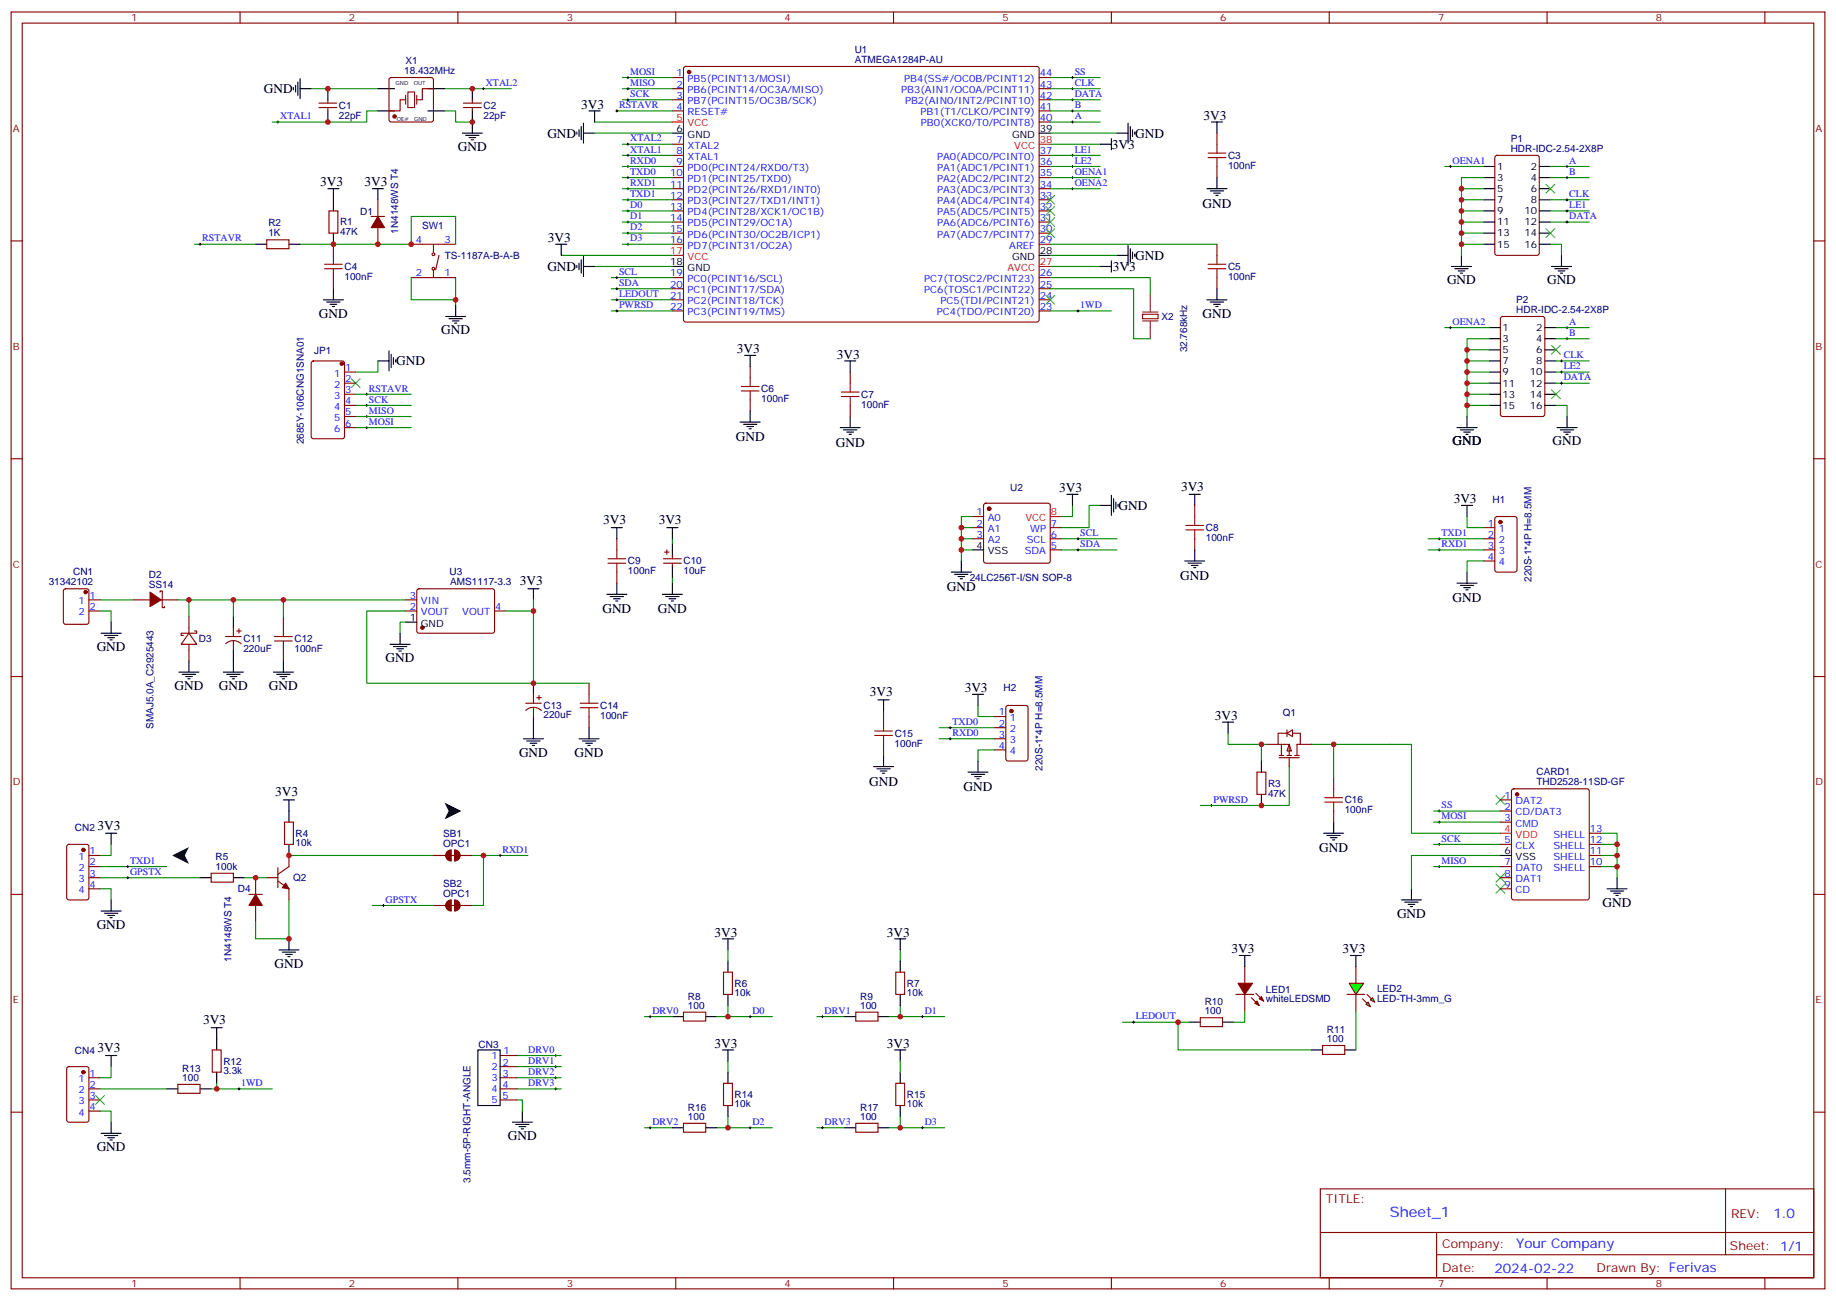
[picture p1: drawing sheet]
<svg xmlns="http://www.w3.org/2000/svg" width="583mm" height="413mm" viewBox="0 0 583 413" stroke-linecap="round" stroke-linejoin="round" font-family="sans-serif">
<g fill="none" stroke="#870000" stroke-width=".35">
<path d="M3.5 3.8h575.8v405.4h-575.8zM7.1 7.3h568.6v398.3h-568.6zM76.2 3.8v3.5M145.3 3.8v3.5M214.5 3.8v3.5M283.6 3.8v3.5M352.8 3.8v3.5M421.9 3.8v3.5M491.1 3.8v3.5M560.2 3.8v3.5M101.2 34.1h5.7M101.2 32.7h5.7"/>
<path d="M104.1 31.7v1M104.1 34.1v1.1M147.1 34.1h5.7M147.1 32.7h5.7M149.9 31.7v1M149.9 34.1v1.1M213.4 24.6h3.6M213.4 28.2h3.6M213.4 31.7h3.6M213.4 35.2h3.6M217.2 21.3l.5-.2h111.4l.5 .2 .2 .5v80l-.7 .4h-111.7l-.4-.7v-79.7zM329.8 24.6h3.6"/>
<path d="M329.8 28.2h3.6M329.8 31.7h3.6M329.8 35.2h3.6M329.8 38.7h3.6M213.4 45.8h3.6M213.4 49.3h3.6M213.4 52.8h3.6M213.4 56.4h3.6M213.4 59.9h3.6M329.8 49.3h3.6M329.8 52.8h3.6M329.8 56.4h3.6"/>
<path d="M329.8 59.9h3.6M386.3 42.3v3.5M386.3 52.8v3.6M474.7 49.5l.5-.2h12.7l.6 .4 .1 30.7-.5 .6-12.9 .1-.7-.5v-30.6zM3.5 76.5h3.6M84.7 76.1h7v2.9h-7zM104.4 67h2.8v7h-2.8zM105.8 77.5v3.6M117.8 68.7h4.3M119.9 63.4v5.3M119.9 72.2v5.3M130.5 77.5h14.1"/>
<path d="M137.6 77.5v2.5M213.4 63.4h3.6M213.4 67h3.6M213.4 70.5h3.6M213.4 74h3.6M213.4 77.5h3.6M329.8 63.4h3.6M329.8 67h3.6M329.8 70.5h3.6M329.8 74h3.6M329.8 77.5h3.6M386.3 77.5v3.6"/>
<path d="M575.7 76.5h3.6M105.8 88.1v3.6M130.5 88.1h14.1M137.6 85.7v2.4M139.3 81.1l-1 4.6M213.4 88.1h3.6M213.4 91.7h3.6M213.4 95.2h3.6M213.4 98.7h3.6M329.8 88.1h3.6M329.8 91.7h3.6M329.8 95.2h3.6"/>
<path d="M329.8 98.7h3.6M362.7 99.8h4.9v1.4h-4.9zM386.3 88.1v3.6M99 114.8l.5-.2h9.2l.6 .4 .1 23.6-.5 .6-9.4 .1-.7-.5v-23.5zM109.4 118.1h3.5M238.1 116.3v3.6M269.9 118.1v3.5M476.5 100.7l.5-.2h12.7l.6 .4 .1 30.6-.5 .7h-12.9l-.7-.4-.1-30.6zM109.4 121.6h3.5M109.4 125.2h3.5M109.4 128.7h3.5M109.4 132.2h3.5"/>
<path d="M109.4 135.7h3.5M238.1 126.9v3.6M269.9 128.7v3.5M3.5 145.6h3.6M575.7 145.6h3.6M195.8 171v3.6M210.6 177.4h5.7M210.6 178.8h5.7M211 175.3h1.4M211.7 174.6v1.4M213.4 176.3v1.1M213.4 178.8v1"/>
<path d="M42.3 190.4h5.3M50.8 188v-.4h.7v5.3h.7v-.4M51.2 190.4h5.2M60 195.7v5.3M74.1 199.2v2.9M75.8 199.6v1.4M90 195.7v3.5M128.8 190.4h3.5M128.8 194h3.5M132.5 187.1l.5-.2 23.6 .1 .4 .6-.1 13-.6 .4-23.6-.1-.4-.6v-12.7zM157 194h3.5M195.8 181.6v3.5"/>
<path d="M3.5 214.8h3.6M60 201l2.4 3.5h-4.9zM60 204.5v5.3M61.7 200.3h.7v.7h-4.9v.7h.7M71.6 202.1h5M71.6 204.3a3.5 3.5 0 0 1 5 .1M74.1 203.5v2.8M75.1 200.3h1.5M90 206.3v3.5M187 216.9v3.5M575.7 214.8h3.6M166.9 223.2h4.9"/>
<path d="M166.9 225.5a3.5 3.5 0 0 1 4.9 0M169.3 220.4v2.8M169.3 224.6v2.9M170.4 221.5h1.4M171.1 220.8v1.4M187 227.5v3.5M280.5 225.7v3.5M280.5 236.3v3.5M315.7 227.5h3.6M315.7 231h3.6M315.7 234.5h3.6M315.7 238.1h3.6"/>
<path d="M319.5 224.1l.5-.2h5.6l.7 .5v16.5l-.4 .6-5.9 .1-.7-.5v-16.5zM399 245.1h2.8v7.1h-2.8zM3.5 283.9h3.6M575.7 283.9h3.6M3.5 353.1h3.6M575.7 353.1h3.6M419.1 377.4h156.6v28.2h-156.6zM547.7 377.4v20.9M419.1 391.2h156.5M456 398.3h119.6M456 391.2v14.2M76.2 405.6v3.6"/>
<path d="M145.3 405.6v3.6M214.5 405.6v3.6M283.6 405.6v3.6M352.8 405.6v3.6M421.9 405.6v3.6M491.1 405.6v3.6M560.2 405.6v3.6"/>
<circle cx="137.6" cy="80.7" r=".44"/>
<circle cx="137.6" cy="85.3" r=".44"/>
</g>
<g fill="none" stroke="#008700" stroke-width=".35">
<path d="M98.8 28.2h21.1M119.9 35.2h-3.5v3.5h-30M141.1 35.2h3.5v3.5h5.3M141.1 28.2h21.2M188.7 38.7h24.7M195.8 35.2h17.6M197.6 24.6h15.8M197.6 28.2h15.8M197.6 31.7h15.8M333.4 38.7h15.8M333.4 35.2h15.8M333.4 24.6h15.8"/>
<path d="M188.7 42.3h24.7M197.6 45.8h15.8M197.6 49.3h15.8M197.6 56.4h15.8M197.6 52.8h15.8M197.6 59.9h15.8M333.4 45.8h15.8M333.4 49.3h15.8M333.4 42.3h21.1M333.4 56.4h15.8M333.4 52.8h15.8M333.4 59.9h15.8"/>
<path d="M458.6 52.8h12.4M463.9 59.9h7.1M471 56.4h-7.1v21.1h7.1M492.1 56.4h12.4M492.1 52.8h12.4M61.7 77.5h19.4M95.2 77.5h35.3v-8.8h14.1v8.8M197.6 63.4h15.8M333.4 77.5h52.9M463.9 67h7.1M463.9 63.4h7.1M463.9 74h7.1"/>
<path d="M463.9 70.5h7.1M463.9 77.5v3.6M492.1 77.5h3.6v3.6M492.1 63.4h12.4M492.1 67h12.4M492.1 70.5h12.4M130.5 88.1v7.1h14.1M144.6 88.1v8.8M178.2 81.1h35.2M188.7 84.6h24.7M194 91.7h19.4M194 95.2h19.4"/>
<path d="M194 88.1h19.4M194 98.7h19.4M333.4 88.1h31.7v5.3M333.4 91.7h26.4v15.8h5.3M333.4 81.1h21.1M333.4 84.6h15.8M333.4 98.7h19.4M119.9 114.6v3.5h-7M458.6 104h14.1M465.7 118.1h7M465.7 114.6h7M465.7 111.1h7"/>
<path d="M472.7 107.5h-7v21.2h7M493.9 104h10.6M493.9 107.5h10.6M493.9 114.6h10.6M493.9 118.1h10.6M112.9 135.7h17.6M112.9 132.2h17.6M112.9 128.7h17.6M112.9 125.2h17.6M465.7 125.2h7M465.7 128.7v3.5M465.7 121.6h7"/>
<path d="M493.9 128.7h3.5v3.5M493.9 121.6h10.6M213.4 171v1.8M31.7 190.4h10.6M56.4 190.4h72.4M60 190.4v5.3M74.1 190.4v5.3M90 190.4v5.3M128.8 197.5h-1.8v3.5M128.8 194h-12.4v22.9h52.9v-22.9M169.3 190.4v3.6h-8.8M213.4 183.4v1.7"/>
<path d="M169.3 216.9h17.7M298.1 231h17.6M298.1 234.5h17.6M310.4 223.9v3.6h5.3M315.7 238.1h-5.3v3.5M389.8 232.8v3.5h10.6M402.2 236.3h-1.8v5.3M416.3 236.3h31.7v28.2h28.2M409.2 243.3v12.4h-28.2"/>
</g>
<g fill="none" stroke="#000" stroke-width=".35">
<path d="M93.1 27.8v.7M93.8 27.1v2.1M94.5 26v4.3M95.2 28.2h3.6M95.2 25v6.3M104.1 28.2v3.5M104.1 35.2v3.5M149.9 28.2v3.5M149.9 35.2v7.1M185.2 39.1v6.3M187 35.2h3.5M188.7 35.2v3.5"/>
<path d="M358.1 39.1v6.3M384.5 38.7h3.6M386.3 38.7v3.6M104.1 59.9h3.5M105.8 59.9v7.1M118.2 59.9h3.5M119.9 59.9v3.5M146.8 42.3h6.3M147.8 43h4.2M148.9 43.7h2.1M149.6 44.4h.7M183.1 41.9v.7"/>
<path d="M183.8 41.2v2.1M184.5 40.1v4.3M185.2 42.3h3.5M213.4 42.3h3.6M329.8 42.3h3.6M349.2 45.8h3.6M352.8 44v3.6M354.5 42.3h3.6M358.8 40.1v4.3M359.5 41.2v2.1M360.2 41.9v.7M383.1 59.9h6.4"/>
<path d="M386.3 56.4v3.5M471 59.9h3.5M471 52.8h3.5M471 56.4h3.5M488.6 59.9h3.5M488.6 52.8h3.5M488.6 56.4h3.5M81.1 77.5h3.6M91.7 77.5h3.5M105.8 74v3.5M176.4 77.5h3.5M178.2 77.5v3.6"/>
<path d="M358.1 77.9v6.3M358.8 79v4.2M384.2 60.6h4.2M385.2 61.3h2.1M385.9 62h.7M471 77.5h3.5M471 63.4h3.5M471 67h3.5M471 70.5h3.5M471 74h3.5M488.6 77.5h3.5M488.6 63.4h3.5"/>
<path d="M488.6 67h3.5M488.6 70.5h3.5M488.6 74h3.5M102.7 95.2h6.3M103.7 95.9h4.2M104.8 96.6h2.1M105.5 97.3h.7M105.8 91.7v3.5M144.6 96.9v3.6M183.1 84.2v.7M183.8 83.5v2.2M184.5 82.5v4.2"/>
<path d="M185.2 84.6h3.5M185.2 81.4v6.4M213.4 84.6h3.6M329.8 81.1h3.6M349.2 84.6h3.6M352.8 82.8v3.6M354.5 81.1h3.6M359.5 80v2.1M360.2 80.7v.7M383.1 95.2h6.4M384.2 95.9h4.2M385.2 96.6h2.1"/>
<path d="M385.9 97.3h.7M386.3 91.7v3.5M460.7 84.6h6.4M461.8 85.3h4.2M462.8 86h2.2M463.5 86.7h.8M463.9 81.1v3.5M492.5 84.6h6.3M493.5 85.3h4.3M494.6 86h2.1M495.3 86.7h.7M495.7 81.1v3.5"/>
<path d="M119.9 114.6h3.6M123.5 111.4v6.4M124.2 112.5v4.2M124.9 113.5v2.1M125.6 114.2v.7M141.5 100.5h6.3M142.5 101.2h4.3M143.6 101.9h2.1M144.3 102.6h.7M236.4 112.8h3.5M238.1 112.8v3.5M268.1 114.6h3.5"/>
<path d="M269.9 114.6v3.5M472.7 114.6h3.5M472.7 104h3.5M472.7 107.5h3.5M472.7 111.1h3.5M472.7 118.1h3.5M490.4 114.6h3.5M490.4 104h3.5M490.4 107.5h3.5M490.4 111.1h3.5M490.4 118.1h3.5M234.9 134h6.4"/>
<path d="M236 134.7h4.2M237.1 135.4h2.1M237.8 136.1h.7M238.1 130.5v3.5M266.7 135.7h6.3M267.8 136.5h4.2M268.8 137.2h2.1M269.5 137.9h.7M269.9 132.2v3.5M462.5 135.7h6.3M463.5 136.5h4.3M464.6 137.2h2.1"/>
<path d="M465.3 137.9h.7M465.7 132.2v3.5M472.7 121.6h3.5M472.7 125.2h3.5M472.7 128.7h3.5M490.4 121.6h3.5M490.4 125.2h3.5M490.4 128.7h3.5M494.2 135.7h6.4M495.3 136.5h4.2M496.4 137.2h2.1M497.1 137.9h.7"/>
<path d="M497.4 132.2v3.5M194 167.5h3.6M195.8 167.5v3.5M211.7 167.5h3.5M213.4 167.5v3.5M213.4 172.8v3.5M213.4 179.8v3.6M74.1 195.7v3.5M128.8 197.5h3.5M167.6 186.9h3.5M169.3 186.9v3.5M192.6 188.7h6.4"/>
<path d="M193.7 189.4h4.2M194.7 190.1h2.1M195.4 190.8h.7M195.8 185.1v3.6M210.3 188.7h6.3M211.3 189.4h4.2M212.4 190.1h2.1M213.1 190.8h.7M213.4 185.1v3.6M56.8 213.4h6.3M57.9 214.1h4.2M58.9 214.8h2.1"/>
<path d="M59.6 215.5h.7M60 209.8v3.6M70.9 213.4h6.4M72 214.1h4.2M73 214.8h2.1M73.7 215.5h.7M74.1 206.3v7.1M86.8 213.4h6.3M87.8 214.1h4.3M88.9 214.8h2.1M89.6 215.5h.7M90 209.8v3.6"/>
<path d="M123.8 204.5h6.4M124.9 205.2h4.2M125.9 206h2.2M126.6 206.7h.8M127 201v3.5M169.3 216.9v3.5M166.2 234.5h6.3M167.2 235.2h4.2M168.3 235.9h2.1M169 236.6h.7M169.3 227.5v7M183.8 234.5h6.3"/>
<path d="M184.9 235.2h4.2M185.9 235.9h2.1M186.6 236.6h.7M187 231v3.5M278.7 222.2h3.5M280.5 222.2v3.5M280.5 239.8v3.5M308.7 220.4h3.5M310.4 220.4v3.5M388.1 229.2h3.5M389.8 229.2v3.6M277.3 243.3h6.3"/>
<path d="M278.3 244.1h4.3M279.4 244.8h2.1M280.1 245.5h.7M307.3 245.1h6.3M308.3 245.8h4.3M309.4 246.5h2.1M310.1 247.2h.7M310.4 241.6v3.5M400.4 241.6v3.5M400.4 252.2v3.5"/>
</g>
<g fill="none" stroke="#a10000" stroke-width=".35">
<path d="M383.5 50h5.6M383.5 48.6h5.6M386.3 45.8v2.8M386.3 50v2.8M103 85.3h5.7M103 83.9h5.7M105.8 81.1v2.8M105.8 85.3v2.8M383.5 85.3h5.6M383.5 83.9h5.6M386.3 81.1v2.8M386.3 85.3v2.8"/>
<path d="M238.1 119.9v2.8M235.3 124.1h5.6M235.3 122.7h5.6M238.1 124.1v2.8M267.1 125.9h5.6M267.1 124.5h5.6M269.9 121.6v2.9M269.9 125.9v2.8M193 177.4h5.6M193 178.8h5.6M195.8 174.6v2.8M195.8 178.8v2.8"/>
<path d="M90 199.2v2.9M87.1 203.5h5.7M87.1 202.1h5.7M90 203.5v2.8M184.1 224.6h5.7M184.1 223.2h5.7M187 220.4v2.8M187 224.6v2.9M277.6 233.5h5.7M277.6 232.1h5.7M280.5 229.2v2.9M280.5 233.5v2.8"/>
</g>
<g fill="none" stroke="#000" stroke-width=".32">
<path d="M87.8 38.7h.7M88.2 38.4v.7M153.1 28.2h.7M153.5 27.8v.7M195.4 35.2h.7M195.8 34.9v.7M199 28.2h.7M199 31.7h.7M199 24.6h.7M199.3 24.3v.7M199.3 27.8v.7M199.3 31.3v.7"/>
<path d="M340.1 28.2h.7M340.1 38.7h.7M340.1 35.2h.7M340.1 31.7h.7M340.1 24.6h.7M340.4 24.3v.7M340.4 27.8v.7M340.4 31.3v.7M340.4 34.9v.7M340.4 38.4v.7M199 52.8h.7M199 59.9h.7"/>
<path d="M199 49.3h.7M199 45.8h.7M199.3 45.4v.7M199.3 49v.7M199.3 52.5v.7M199.3 59.5v.8M340.1 52.8h.7M340.1 59.9h.7M340.1 49.3h.7M340.1 56.4h.7M340.4 49v.7M340.4 52.5v.7"/>
<path d="M340.4 56v.7M340.4 59.5v.8M460 52.8h.7M460.4 52.5v.7M497.1 52.8h.7M497.1 56.4h.7M497.4 52.5v.7M497.4 56v.7M63.1 77.5h.8M63.5 77.2v.7M199 63.4h.7M199 77.5h.7"/>
<path d="M199 67h.7M199 70.5h.7M199 74h.7M199.3 63.1v.7M199.3 66.6v.7M199.3 70.1v.7M199.3 73.7v.7M199.3 77.2v.7M497.1 63.4h.7M497.1 67h.7M497.1 70.5h.7M497.4 63.1v.7"/>
<path d="M497.4 66.6v.7M497.4 70.1v.7M195.4 98.7h.7M195.4 95.2h.7M195.8 94.8v.7M195.8 98.4v.7M460 104h.7M460.4 103.6v.8M495.3 114.6h.7M495.3 118.1h.7M495.7 114.2v.7M495.7 117.8v.7"/>
<path d="M497.1 104h.7M497.1 107.5h.7M497.4 103.6v.8M497.4 107.2v.7M116.1 135.7h.7M116.1 132.2h.7M116.1 128.7h.7M116.1 125.2h.7M116.4 124.8v.7M116.4 128.3v.7M116.4 131.9v.7M116.4 135.4v.7"/>
<path d="M495.3 121.6h.7M495.7 121.3v.7M301.3 231h.7M301.3 234.5h.7M301.6 230.6v.8M301.6 234.2v.7M384.2 255.7h.7M384.5 255.3v.7"/>
</g>
<g fill="#870000" stroke="#870000" stroke-width=".35">
<path d="M47.6 188l3.6 2.4-3.6 2.1z"/>
<path d="M119.9 68.7l2.2 3.5h-4.3z"/>
<circle cx="321" cy="225.7" r=".53"/>
<circle cx="218.7" cy="22.9" r=".53"/>
<circle cx="108.5" cy="115.5" r=".53"/>
<circle cx="134.1" cy="199.2" r=".53"/>
</g>
<path d="M213.4 38.7h3.6M329.8 45.8h3.6M213.4 81.1h3.6M329.8 84.6h3.6" fill="none" stroke="#f00" stroke-width=".35"/>
<path d="M490.7 58.5l2.8 2.8M493.5 58.5l-2.8 2.8M490.7 72.6l2.8 2.8M493.5 72.6l-2.8 2.8M492.5 109.6l2.8 2.9M495.3 109.6l-2.8 2.9M111.5 120.2l2.8 2.8M114.3 120.2l-2.8 2.8M492.5 123.8l2.8 2.8M495.3 123.8l-2.8 2.8" fill="none" stroke="#3c3" stroke-width=".35"/>
<path d="M362.7 99.1h4.9M365.1 93.4v5.7M362.7 101.9h4.9M365.1 101.9v5.6" fill="none" stroke="#8c2424" stroke-width=".35"/>
<path d="M409.2 236.3l.7 2.1h-1.4z" fill="#fff" stroke="#870000" stroke-width=".35"/>
<g fill="none" stroke="#870000" stroke-width=".35">
<path d="M312.4 159.9l.5-.2h19.8l.5 .2 .2 .5v17.7l-.3 .5-.4 .2h-19.8l-.5-.2-.2-.5v-17.7zM308.7 167.5h3.5M308.7 171h3.5M308.7 164h3.5M333.4 167.5h3.5M333.4 171h3.5M333.4 174.6h3.5M379.2 160.4v3.6M379.2 171v3.6M471 167.5h3.5M471 171h3.5M471 174.6h3.5"/>
<path d="M471 178.1h3.5M474.7 164.2l.5-.2h5.6l.7 .4v16.5l-.4 .7h-5.9l-.7-.5v-16.4zM20.3 187.1l.5-.2h6.7l.5 .2 .2 .5v9.9l-.2 .5-.5 .2h-6.7l-.5-.2-.2-.5v-9.9zM28.2 190.4h3.5M28.2 194h3.5M402.2 236.3h3.5M405.7 236.3h3.5v3.5M406 239.8h1.5M406.8 236.3v3.5M408.5 232.8l1.8-1.1v2.1zM408.5 232.8h-2.8v3.5M408.5 231.7v2.1"/>
<path d="M408.5 239.8h1.4M410.3 232.8h2.4v3.5h-1v3.5M411 239.8h1.4M412.7 236.3h3.6M406 240.5h6.4M409.2 240.5v2.8M423.3 246.9v3.5M423.3 257.5v3.5M476.2 253.9h3.6M476.2 257.5h3.6M480 250.6l.5-.2h23.3l.5 .2 .2 .5v33.9l-.3 .5-.4 .2h-23.3l-.5-.3-.2-.4v-33.9zM21.4 268.2l.5-.2h5.6l.7 .5v16.5l-.4 .6-5.9 .1-.7-.5v-16.5z"/>
<path d="M28.2 275.1h3.5M28.2 278.6h3.5M28.2 271.6h3.5M67 277.2h7.1v2.8h-7.1zM81.1 278.6v5.3M84.7 278.6h3.5M88.2 279.7l3.5 2.5v3.5M88.2 275.4v6.4M90.3 261h2.8v7h-2.8zM91.7 271.6v3.5l-3.5 2.5M137.6 271.6h3.9M142.9 271.6h1.7"/>
<path d="M146 271.6h3.9M476.2 261h3.6M476.2 268h3.6M476.2 275.1h3.6M476.2 278.6h3.6M504.5 268h3.5M504.5 275.1h3.5M504.5 271.6h3.5M504.5 264.5h3.5M28.2 282.2h3.5M79 283.9h4.3M81.1 287.4v5.3"/>
<path d="M137.6 287.4h3.9M142.9 287.4h1.7M146 287.4h3.9M476.2 282.2h3.6M229.7 308.6h2.8v7.1h-2.8zM284.3 308.6h2.9v7.1h-2.9zM392.3 315.7h5.6M395.1 306.8v5.3M395.1 315.7v5.3M397.2 316.7l2.5 2.5M398.6 315.3l2.5 2.5M21.4 338.8l.5-.2h5.6l.7 .4v16.5l-.4 .7h-5.9l-.7-.4v-16.5z"/>
<path d="M67.4 333.3h2.8v7.1h-2.8zM217 321.3h7v2.8h-7zM271.6 321.3h7.1v2.8h-7.1zM381 323.1h7.1v2.8h-7.1zM28.2 342.1h3.5M28.2 345.7h3.5M28.2 349.2h3.5M28.2 352.7h3.5M56.4 344.2h7.1v2.9h-7.1zM217 356.6h7v2.8h-7zM229.7 343.9h2.8v7h-2.8zM271.6 356.6h7.1v2.8h-7.1z"/>
<path d="M284.3 343.9h2.9v7h-2.9z"/>
</g>
<g fill="none" stroke="#000" stroke-width=".32">
<path d="M195.4 88.1h.7M195.4 91.7h.7M195.8 87.8v.7M195.8 91.3v.7M341.8 98.7h.7M342.2 98.4v.7M341.8 174.6h.7M341.8 171h.7M342.2 170.7v.7M342.2 174.2v.7M456.5 174.6h.7M456.5 171h.7"/>
<path d="M456.8 170.7v.7M456.8 174.2v.7M456.5 257.5h.7M456.8 257.1v.7M40.2 275.1h.7M40.2 278.6h.7M40.6 274.7v.7M40.6 278.3v.7M158.4 271.6h.7M158.7 271.2v.7M456.5 261h.7M456.5 268h.7"/>
<path d="M456.5 275.1h.7M456.8 260.6v.7M456.8 267.7v.7M456.8 274.7v.7M121.4 287.4h.7M121.7 287.1v.7M176 338.6h.7M176 335.1h.7M176.4 334.7v.7M176.4 338.2v.7M206 322.7h.7M206.4 322.4v.7"/>
<path d="M237.8 322.7h.7M238.1 322.4v.7M260.7 322.7h.7M261.1 322.4v.7M292.5 322.7h.7M292.8 322.4v.7M359.5 324.5h.7M359.8 324.1v.7M75.5 345.7h.7M75.8 345.3v.7M176 345.7h.7M176 342.1h.7"/>
<path d="M176.4 341.8v.7M176.4 345.3v.7M206 358h.7M206.4 357.6v.8M237.8 358h.7M238.1 357.6v.8M260.7 358h.7M261.1 357.6v.8M292.5 358h.7M292.8 357.6v.8"/>
</g>
<g fill="none" stroke="#008700" stroke-width=".35">
<path d="M305.2 171h3.5M305.2 167.5h3.5M308.7 174.6h-3.5v3.5M308.7 164h-3.5v10.6M336.9 174.6h17.6M336.9 171h17.6M340.4 160.4v3.6h-3.5M349.2 160.4h-3.5v7.1h-8.8M453.3 174.6h17.7M453.3 171h17.7M465.7 164v3.5h5.3M471 178.1h-5.3v3.5"/>
<path d="M31.7 194h3.6v3.5M423.3 236.3v10.6M455.1 257.5h21.1M31.7 275.1h21.2M31.7 278.6h31.8M35.3 268v3.6h-3.6M77.6 278.6h7.1M91.7 271.6h45.9M149.9 271.6h3.6v15.8h-3.6M153.5 271.6h14.1M455.1 261h21.1M455.1 268h21.1"/>
<path d="M455.1 275.1h21.1M476.2 271.6h-28.2v10.6M508 264.5h5.3v3.5M508 268h5.3v3.6M508 271.6h5.3v3.5h-5.3M513.3 275.1v3.5M31.7 282.2h3.6v3.5M91.7 285.7v12.3h-10.6v-5.3M118.2 287.4h19.4M231.1 319.2v3.5h-3.6M231.1 301.6v3.5M285.8 319.2v3.5h-3.6"/>
<path d="M285.8 301.6v3.5M35.3 338.6v3.5h-3.6M164 338.6h14.2M164 335.1h14.2M204.6 322.7h8.8M231.1 322.7h14.1M231.1 336.8v3.6M259.3 322.7h8.8M285.8 322.7h14.1M285.8 336.8v3.6M356.3 324.5h21.2M395.1 321v3.5h-3.5"/>
<path d="M31.7 352.7h3.6v3.5M31.7 345.7h21.2M68.8 343.9v1.8h-1.8M68.8 345.7h17.6M164 349.2h1.8v3.5M164 345.7h14.2M164 342.1h14.2M204.6 358h8.8M231.1 354.5v3.5h-3.6M231.1 358h14.1M259.3 358h8.8M285.8 354.5v3.5h-3.6"/>
<path d="M285.8 358h14.1"/>
</g>
<g fill="none" stroke="#000" stroke-width=".35">
<path d="M338.7 156.9h3.5M340.4 156.9v3.5M352.8 157.3v6.3M353.5 158.3v4.3M354.2 159.4v2.1M377.5 156.9h3.5M379.2 156.9v3.5M305.2 178.1v3.5M308.7 174.6h3.5M349.2 160.4h3.6M354.9 160.1v.7M376.1 178.1h6.3"/>
<path d="M377.1 178.8h4.3M378.2 179.5h2.1M379.2 174.6v3.5M463.9 160.4h3.5M465.7 160.4v3.6M35.3 197.5v3.5M302 181.6h6.3M303 182.3h4.3M304.1 183h2.1M304.8 183.7h.7M378.9 180.2h.7M462.5 185.1h6.3"/>
<path d="M463.5 185.8h4.3M464.6 186.5h2.1M465.3 187.3h.7M465.7 181.6v3.5M32.1 201h6.4M33.2 201.7h4.2M34.2 202.4h2.1M34.9 203.1h.7M90 253.9h3.5M91.7 253.9v7.1M33.5 264.5h3.5M35.3 264.5v3.5"/>
<path d="M63.5 278.6h3.5M74.1 278.6h3.5M91.7 268v3.6M420.2 264.5h6.3M421.2 265.2h4.2M422.3 265.9h2.1M423 266.6h.7M423.3 261v3.5M476.2 271.6h3.6M513.3 278.6v3.6M32.1 289.2h6.4M33.2 289.9h4.2"/>
<path d="M34.2 290.6h2.1M34.9 291.3h.7M35.3 285.7v3.5M91.7 298v3.6M229.3 298h3.5M231.1 298v3.6M284 298h3.5M285.8 298v3.6M444.9 285.7h6.3M445.9 286.4h4.2M447 287.1h2.1M447.7 287.8h.7"/>
<path d="M448 282.2v3.5M510.1 282.2h6.4M511.2 282.9h4.2M512.2 283.6h2.1M512.9 284.3h.7M88.5 301.6h6.4M89.6 302.3h4.2M90.7 303h2.1M91.4 303.7h.7M231.1 305.1v3.5M231.1 315.7v3.5M285.8 305.1v3.5"/>
<path d="M285.8 315.7v3.5M393.3 303.3h3.6M395.1 303.3v3.5M33.5 335.1h3.5M35.3 335.1v3.5M67 326.2h3.6M68.8 326.2v7.1M213.4 322.7h3.6M224 322.7h3.5M229.3 333.3h3.5M231.1 333.3v3.5M268.1 322.7h3.5"/>
<path d="M278.7 322.7h3.5M284 333.3h3.5M285.8 333.3v3.5M377.5 324.5h3.5M388.1 324.5h3.5M32.1 359.8h6.4M35.3 356.2v3.6M52.9 345.7h3.5M63.5 345.7h3.5M68.8 340.4v3.5M162.6 356.2h6.4M163.7 356.9h4.2"/>
<path d="M164.7 357.6h2.2M165.5 358.4h.7M165.8 352.7v3.5M213.4 358h3.6M224 358h3.5M231.1 340.4v3.5M231.1 350.9v3.6M268.1 358h3.5M278.7 358h3.5M285.8 340.4v3.5M285.8 350.9v3.6M33.2 360.5h4.2"/>
<path d="M34.2 361.2h2.1M34.9 361.9h.7"/>
</g>
<path d="M474.8 252.5l2.9 2.8M477.7 252.5l-2.9 2.8M474.8 277.2l2.9 2.8M477.7 277.2l-2.9 2.8M474.8 280.7l2.9 2.9M477.7 280.7l-2.9 2.9M30.3 347.8l2.9 2.8M33.2 347.8l-2.9 2.8" fill="none" stroke="#3c3" stroke-width=".35"/>
<g fill="#870000" stroke="#870000" stroke-width=".35">
<path d="M90.7 280.4l1 1.8-2.1-.4z"/>
<path d="M81.1 283.9l2.2 3.5h-4.3z"/>
<path d="M144.3 269.8a1.76 1.76 0 0 1 1.8 1.8 1.76 1.76 0 0 1-1.8 1.7z"/>
<path d="M142 270.3l1.2-.5v3.5a1.76 1.76 0 0 1-1.6-1.1 1.76 1.76 0 0 1 .4-1.9z"/>
<path d="M144.3 285.7a1.76 1.76 0 0 1 1.7 1.7 1.76 1.76 0 0 1-1.7 1.8z"/>
<path d="M142 286.2l1.2-.5v3.5a1.76 1.76 0 0 1-1.6-1.1 1.76 1.76 0 0 1 .4-1.9z"/>
<path d="M398.3 318.5l.7-.7 .7 1.4z"/>
<path d="M400.4 316.4l.7 1.4-1.4-.7z"/>
<path d="M393 312.1h4.6l-2.5 3.6z"/>
<circle cx="481.5" cy="252.2" r=".53"/>
<circle cx="27.2" cy="188" r=".53"/>
<circle cx="26.5" cy="269.8" r=".53"/>
<circle cx="26.5" cy="340.4" r=".53"/>
<circle cx="476.2" cy="165.7" r=".53"/>
<circle cx="314" cy="161.5" r=".53"/>
</g>
<path d="M333.4 164h3.5M476.2 264.5h3.6" fill="none" stroke="#f00" stroke-width=".35"/>
<path d="M376.4 166.8h5.7M376.4 168.2h5.7M379.2 164v2.8M379.2 168.2v2.8M420.5 253.2h5.7M420.5 254.6h5.7M423.3 250.4v2.8M423.3 254.6v2.9" fill="none" stroke="#a10000" stroke-width=".35"/>
<path d="M141.1 254.8l5.3 2.7-5.3 2.6 1.3-2.6zM54.7 271.6l5.3-2.7-1.4 2.7 1.4 2.6z" fill="#000"/>
<path d="M428.3 312.1h4.6l-2.5 3.6z" fill="#0f0" stroke="#870000" stroke-width=".35"/>
<path d="M427.6 315.7h5.6z" fill="#f00" stroke="#870000" stroke-width=".35"/>
<g fill="#870000" stroke="#870000" stroke-width=".35">
<path d="M433.9 315.7l1.4 1.4z"/>
<path d="M432.5 317.1l1.4 1.4z"/>
</g>
<g fill="#0f0" stroke="#870000" stroke-width=".35">
<path d="M435 317.4l.7-.7 .7 1.4z"/>
<path d="M433.6 318.8l.7-.7 .7 1.4z"/>
</g>
<path d="M123.7 24.8l.5-.2h12.7l.5 .2 .2 .5v12.7l-.3 .5-.4 .2h-12.7l-.5-.2-.2-.5v-12.7zM128.8 31.7h-1.8v3.5h-3.5M137.6 28.2h-3.5v3.5h-1.8M430.4 306.8v5.3M430.4 315.7v5.3M158.7 335.1h5.3M158.7 338.6h5.3M419.8 331.9h7.1v2.8h-7.1zM158.7 342.1h5.3M158.7 345.7h5.3M158.7 349.2h5.3" fill="none" stroke="#870000" stroke-width=".35"/>
<path d="M119.9 35.2h5.3M119.9 28.2h5.3M135.8 35.2h5.3M135.8 28.2h5.3M428.6 303.3h3.6M430.4 303.3v3.5M151.7 333.3h7v17.6h-7zM416.3 333.3h3.5M426.9 333.3h3.5" fill="none" stroke="#000" stroke-width=".35"/>
<path d="M333.4 28.2h15.8M333.4 31.7h15.8M197.6 67h15.8M197.6 70.5h15.8M197.6 74h15.8M197.6 77.5h15.8M373.9 324.5v8.8h42.4M430.4 321v12.3" fill="none" stroke="#008700" stroke-width=".35"/>
<circle cx="125.2" cy="37" r=".53" fill="#870000" stroke="#870000" stroke-width=".35"/>
<path d="M128.8 30.3v2.8M129.5 29.2h2.1v4.9h-2.1zM132.3 30.3v2.8" fill="none" stroke="#871200" stroke-width=".35"/>
<path d="M199 56.4h.7M199.3 56v.7" fill="none" stroke="#000" stroke-width=".32"/>
<path d="M332 72.6l2.8 2.8M332 69.1l2.8 2.8M332 65.5l2.8 2.9M332 62l2.8 2.8M334.8 72.6l-2.8 2.8M334.8 69.1l-2.8 2.8M334.8 65.5l-2.8 2.9M334.8 62l-2.8 2.8M332 93.8l2.8 2.8M334.8 93.8l-2.8 2.8" fill="none" stroke="#3c3" stroke-width=".35"/>
<g fill="#c00">
<circle cx="149.9" cy="28.2" r=".88"/>
<circle cx="104.1" cy="28.2" r=".88"/>
<circle cx="104.1" cy="38.7" r=".88"/>
<circle cx="149.9" cy="38.7" r=".88"/>
<circle cx="119.9" cy="77.5" r=".88"/>
<circle cx="105.8" cy="77.5" r=".88"/>
<circle cx="144.6" cy="95.2" r=".88"/>
<circle cx="130.5" cy="77.5" r=".88"/>
<circle cx="463.9" cy="74" r=".88"/>
<circle cx="463.9" cy="70.5" r=".88"/>
<circle cx="463.9" cy="67" r=".88"/>
<circle cx="463.9" cy="63.4" r=".88"/>
<circle cx="463.9" cy="59.9" r=".88"/>
<circle cx="463.9" cy="77.5" r=".88"/>
<circle cx="465.7" cy="128.7" r=".88"/>
<circle cx="465.7" cy="125.2" r=".88"/>
<circle cx="465.7" cy="121.6" r=".88"/>
<circle cx="465.7" cy="118.1" r=".88"/>
<circle cx="465.7" cy="114.6" r=".88"/>
<circle cx="465.7" cy="111.1" r=".88"/>
<circle cx="169.3" cy="194" r=".88"/>
<circle cx="60" cy="190.4" r=".88"/>
<circle cx="169.3" cy="216.9" r=".88"/>
<circle cx="74.1" cy="190.4" r=".88"/>
<circle cx="90" cy="190.4" r=".88"/>
<circle cx="400.4" cy="236.3" r=".88"/>
<circle cx="400.4" cy="255.7" r=".88"/>
<circle cx="513.3" cy="275.1" r=".88"/>
<circle cx="513.3" cy="268" r=".88"/>
<circle cx="513.3" cy="271.6" r=".88"/>
<circle cx="81.1" cy="278.6" r=".88"/>
<circle cx="91.7" cy="298" r=".88"/>
<circle cx="91.7" cy="271.6" r=".88"/>
<circle cx="153.5" cy="271.6" r=".88"/>
<circle cx="68.8" cy="345.7" r=".88"/>
<circle cx="231.1" cy="322.7" r=".88"/>
<circle cx="285.8" cy="322.7" r=".88"/>
<circle cx="285.8" cy="358" r=".88"/>
<circle cx="231.1" cy="358" r=".88"/>
<circle cx="305.2" cy="174.6" r=".88"/>
<circle cx="305.2" cy="167.5" r=".88"/>
<circle cx="305.2" cy="171" r=".88"/>
<circle cx="423.3" cy="236.3" r=".88"/>
<circle cx="373.9" cy="324.5" r=".88"/>
</g>
<text font-size="4.6" fill="#00f" x="441.2" y="386.4">Sheet_1</text>
<g font-size="4.2">
<text x="83.8" y="29.6">GND</text>
<text x="184.5" y="34.5">3V3</text>
<text x="382.1" y="38">3V3</text>
<text x="145.3" y="47.9">GND</text>
<text x="173.7" y="43.7">GND</text>
<text x="353" y="47.2">3V3</text>
<text x="360.4" y="43.7">GND</text>
<text x="101.6" y="59.2">3V3</text>
<text x="115.7" y="59.2">3V3</text>
<text x="381.7" y="65.9">GND</text>
<text x="173.9" y="76.8">3V3</text>
<text x="360.4" y="82.5">GND</text>
<text x="173.7" y="86">GND</text>
<text x="353.2" y="86">3V3</text>
<text x="459.3" y="90.2">GND</text>
<text x="491.1" y="90.2">GND</text>
<text x="101.2" y="100.8">GND</text>
<text x="381.7" y="100.8">GND</text>
<text x="140.1" y="106.1">GND</text>
<text x="233.9" y="112.1">3V3</text>
<text x="265.6" y="113.9">3V3</text>
<text x="125.8" y="116">GND</text>
<text x="233.5" y="140">GND</text>
<text x="265.3" y="141.7">GND</text>
<text x="461.1" y="141.4">GND</text>
<text x="492.8" y="141.4">GND</text>
<text x="374.9" y="155.8">3V3</text>
<text x="336.2" y="156.2">3V3</text>
<text x="355.1" y="161.9">GND</text>
<text x="461.4" y="159.7">3V3</text>
<text x="191.4" y="166.4">3V3</text>
<text x="209.1" y="166.4">3V3</text>
<text x="165" y="185.8">3V3</text>
<text x="374.7" y="184.2">GND</text>
<text x="300.6" y="187.6">GND</text>
<text x="461.1" y="191.2">GND</text>
<text x="191.2" y="194.7">GND</text>
<text x="208.9" y="194.7">GND</text>
<text x="30.7" y="206.7">GND</text>
<text x="122.4" y="210.2">GND</text>
<text x="55.4" y="219">GND</text>
<text x="69.5" y="219">GND</text>
<text x="85.4" y="219">GND</text>
<text x="276.1" y="221">3V3</text>
<text x="306.2" y="219.7">3V3</text>
<text x="385.6" y="228.5">3V3</text>
<text x="164.7" y="240.2">GND</text>
<text x="182.4" y="240.2">GND</text>
<text x="275.9" y="249.4">GND</text>
<text x="305.9" y="251.2">GND</text>
<text x="87.4" y="252.8">3V3</text>
<text x="30.9" y="263.4">3V3</text>
<text x="418.8" y="270.6">GND</text>
<text x="508.7" y="287.8">GND</text>
<text x="443.4" y="291.3">GND</text>
<text x="30.7" y="294.9">GND</text>
<text x="226.8" y="297.3">3V3</text>
<text x="281.5" y="297.3">3V3</text>
<text x="390.9" y="302.6">3V3</text>
<text x="426.2" y="302.6">3V3</text>
<text x="87.1" y="307.2">GND</text>
<text x="64.4" y="325.1">3V3</text>
<text x="30.9" y="334">3V3</text>
<text x="226.8" y="332.6">3V3</text>
<text x="281.5" y="332.6">3V3</text>
<text x="30.7" y="365.4">GND</text>
<text x="161.2" y="361.9">GND</text>
</g>
<g font-size="4.2" fill="#00f">
<text x="562.9" y="386.7">1.0</text>
<text x="481.3" y="396.2">Your Company</text>
<text x="474.4" y="404">2024-02-22</text>
</g>
<g font-size="3.9" fill="#800">
<text x="420.9" y="382">TITLE:</text>
<text x="549.5" y="386.7">REV:</text>
<text x="457.8" y="396.2">Company:</text>
<text x="549.1" y="396.8">Sheet: 1/1</text>
<text x="457.8" y="403.9">Date:</text>
<text x="506.8" y="403.9">Drawn By: Ferivas</text>
</g>
<g font-size="3.2" fill="#800">
<text x="41.6" y="6.8">1</text>
<text x="110.8" y="6.8">2</text>
<text x="179.9" y="6.8">3</text>
<text x="249.1" y="6.8">4</text>
<text x="318.2" y="6.8">5</text>
<text x="387.3" y="6.8">6</text>
<text x="456.5" y="6.8">7</text>
<text x="525.6" y="6.8">8</text>
<text x="4.1" y="41.9">A</text>
<text x="576.3" y="41.9">A</text>
<text x="4.1" y="111.1">B</text>
<text x="576.3" y="111.1">B</text>
<text x="4.1" y="180.2">C</text>
<text x="576.3" y="180.2">C</text>
<text x="4.1" y="249.3">D</text>
<text x="576.3" y="249.3">D</text>
<text x="4.1" y="318.5">E</text>
<text x="576.3" y="318.5">E</text>
<text x="41.6" y="408.6">1</text>
<text x="110.8" y="408.6">2</text>
<text x="179.9" y="408.6">3</text>
<text x="249.1" y="408.6">4</text>
<text x="318.2" y="408.6">5</text>
<text x="387.3" y="408.6">6</text>
<text x="456.5" y="408.6">7</text>
<text x="525.6" y="408.6">8</text>
</g>
<g font-size="3.2" fill="#000080">
<text x="271.3" y="16.9">U1</text>
<text x="128.3" y="23.6">18.432MHz</text>
<text x="128.7" y="20.2">X1</text>
<text x="271.3" y="20">ATMEGA1284P-AU</text>
<text x="107.6" y="34.6">C1</text>
<text x="153.5" y="34.6">C2</text>
<text x="107.6" y="37.8">22pF</text>
<text x="153.5" y="37.8">22pF</text>
<text x="479.5" y="45.1">P1</text>
<text x="389.8" y="53.6">100nF</text>
<text x="389.8" y="50.4">C3</text>
<text x="479.5" y="48.3">HDR-IDC-2.54-2X8P</text>
<text x="85.2" y="71.9">R2</text>
<text x="108" y="71.5">R1</text>
<text x="114.3" y="68.1">D1</text>
<text x="85.2" y="75.1">1K</text>
<text x="107.9" y="74.7">47K</text>
<text x="126.4" y="74.2" transform="rotate(-90 126.4 74.2)">1N4148WS T4</text>
<text x="134" y="72.6">SW1</text>
<text x="141.2" y="82.2">TS-1187A-B-A-B</text>
<text x="109.4" y="88.8">100nF</text>
<text x="109.4" y="85.7">C4</text>
<text x="389.8" y="88.8">100nF</text>
<text x="389.8" y="85.7">C5</text>
<text x="368.7" y="101.5">X2</text>
<text x="481.3" y="99.4">HDR-IDC-2.54-2X8P</text>
<text x="481.3" y="96.2">P2</text>
<text x="99.7" y="112.2">JP1</text>
<text x="376.9" y="111.9" transform="rotate(-90 376.9 111.9)">32.768kHz</text>
<text x="241.7" y="124.5">C6</text>
<text x="241.7" y="127.6">100nF</text>
<text x="273.4" y="129.4">100nF</text>
<text x="273.4" y="126.2">C7</text>
<text x="96.4" y="141.1" transform="rotate(-90 96.4 141.1)">2685Y-106CNG1SNA01</text>
<text x="320.7" y="155.7">U2</text>
<text x="473.8" y="159.5">H1</text>
<text x="382.8" y="171.7">100nF</text>
<text x="382.8" y="168.6">C8</text>
<text x="199.3" y="179.1">C9</text>
<text x="217" y="179.1">C10</text>
<text x="15.5" y="185.7">31342102</text>
<text x="23.2" y="182.5">CN1</text>
<text x="47.3" y="183.6">D2</text>
<text x="142.7" y="182.7">U3</text>
<text x="142.9" y="185.8">AMS1117-3.3</text>
<text x="199.3" y="182.3">100nF</text>
<text x="217" y="182.3">10uF</text>
<text x="307.8" y="184.5">24LC256T-I/SN SOP-8</text>
<text x="486.1" y="184.7" transform="rotate(-90 486.1 184.7)">220S-1*4P H=8.5MM</text>
<text x="47.3" y="186.5">SS14</text>
<text x="63.1" y="204">D3</text>
<text x="77.3" y="204">C11</text>
<text x="93.5" y="203.8">C12</text>
<text x="77.3" y="206.9">220uF</text>
<text x="93.5" y="207">100nF</text>
<text x="318.6" y="219.5">H2</text>
<text x="172.5" y="225.1">C13</text>
<text x="190.5" y="225">C14</text>
<text x="407.2" y="227.4">Q1</text>
<text x="48.7" y="231.4" transform="rotate(-90 48.7 231.4)">SMAJ5.0A_C2925443</text>
<text x="172.5" y="228.1">220uF</text>
<text x="190.5" y="228.2">100nF</text>
<text x="284" y="233.8">C15</text>
<text x="284" y="237">100nF</text>
<text x="330.9" y="244.7" transform="rotate(-90 330.9 244.7)">220S-1*4P H=8.5MM</text>
<text x="402.5" y="249.7">R3</text>
<text x="487.7" y="249.2">THD2528-11SD-GF</text>
<text x="487.7" y="246">CARD1</text>
<text x="402.5" y="252.9">47K</text>
<text x="426.9" y="255">C16</text>
<text x="23.8" y="263.9">CN2</text>
<text x="426.9" y="258.2">100nF</text>
<text x="93.8" y="268.6">10k</text>
<text x="93.8" y="265.7">R4</text>
<text x="140.6" y="268.7">OPC1</text>
<text x="140.6" y="265.6">SB1</text>
<text x="68.5" y="273">R5</text>
<text x="68.5" y="276.2">100k</text>
<text x="93.1" y="279.8">Q2</text>
<text x="140.6" y="281.4">SB2</text>
<text x="75.5" y="283.3">D4</text>
<text x="140.6" y="284.6">OPC1</text>
<text x="73.4" y="305.3" transform="rotate(-90 73.4 305.3)">1N4148WS T4</text>
<text x="218.4" y="317.3">R8</text>
<text x="233.2" y="316.3">10k</text>
<text x="233.2" y="313.3">R6</text>
<text x="273" y="317.3">R9</text>
<text x="287.9" y="316.3">10k</text>
<text x="287.9" y="313.3">R7</text>
<text x="401.8" y="315.1">LED1</text>
<text x="437.1" y="315">LED2</text>
<text x="218.4" y="320.3">100</text>
<text x="273" y="320.3">100</text>
<text x="382.4" y="322">100</text>
<text x="382.4" y="319.1">R10</text>
<text x="401.8" y="318">whiteLEDSMD</text>
<text x="437.1" y="318.1">LED-TH-3mm_G</text>
<text x="421.2" y="327.9">R11</text>
<text x="23.8" y="334.5">CN4</text>
<text x="151.9" y="332.6">CN3</text>
<text x="421.2" y="330.8">100</text>
<text x="57.8" y="340.2">R13</text>
<text x="70.9" y="340.9">3.3k</text>
<text x="70.9" y="338">R12</text>
<text x="57.8" y="343.2">100</text>
<text x="218.4" y="352.6">R16</text>
<text x="233.2" y="351.5">10k</text>
<text x="233.2" y="348.6">R14</text>
<text x="273" y="352.6">R17</text>
<text x="287.9" y="351.5">10k</text>
<text x="287.9" y="348.6">R15</text>
<text x="218.4" y="355.5">100</text>
<text x="273" y="355.5">100</text>
<text x="149.3" y="375.5" transform="rotate(-90 149.3 375.5)">3.5mm-5P-RIGHT-ANGLE</text>
</g>
<g font-size="3.2" fill="#00f">
<text x="200" y="23.7">MOSI</text>
<text x="341.1" y="23.7">SS</text>
<text x="154.2" y="27.3">XTAL2</text>
<text x="200" y="27.3">MISO</text>
<text x="214.8" y="24.3">1</text>
<text x="214.8" y="27.8">2</text>
<text x="218.3" y="26">PB5(PCINT13/MOSI)</text>
<text x="218.3" y="29.6">PB6(PCINT14/OC3A/MISO)</text>
<text x="286" y="29.6">PB3(AIN1/OC0A/PCINT11)</text>
<text x="287" y="26">PB4(SS#/OC0B/PCINT12)</text>
<text x="330" y="27.8">43</text>
<text x="330" y="24.3">44</text>
<text x="341.1" y="27.3">CLK</text>
<text x="196.5" y="34.3">RSTAVR</text>
<text x="200" y="30.8">SCK</text>
<text x="214.8" y="31.3">3</text>
<text x="214.8" y="34.9">4</text>
<text x="218.3" y="33.1">PB7(PCINT15/OC3B/SCK)</text>
<text x="287.3" y="33.1">PB2(AIN0/INT2/PCINT10)</text>
<text x="330" y="34.9">41</text>
<text x="330" y="31.3">42</text>
<text x="341.1" y="34.3">B</text>
<text x="341.1" y="30.8">DATA</text>
<text x="88.9" y="37.9">XTAL1</text>
<text x="218.3" y="36.6">RESET#</text>
<text x="292.2" y="36.6">PB1(T1/CLKO/PCINT9)</text>
<text x="292.3" y="40.1">PB0(XCK0/T0/PCINT8)</text>
<text x="330" y="38.4">40</text>
<text x="341.1" y="37.9">A</text>
<text x="200" y="44.9">XTAL2</text>
<text x="214.8" y="45.4">7</text>
<text x="218.3" y="47.2">XTAL2</text>
<text x="200" y="52">RXD0</text>
<text x="200" y="48.4">XTAL1</text>
<text x="214.8" y="49">8</text>
<text x="214.8" y="52.5">9</text>
<text x="218.3" y="50.7">XTAL1</text>
<text x="297.5" y="50.7">PA0(ADC0/PCINT0)</text>
<text x="330" y="52.5">36</text>
<text x="330" y="49">37</text>
<text x="341.1" y="48.4">LE1</text>
<text x="341.1" y="52">LE2</text>
<text x="461.1" y="52">OENA1</text>
<text x="498.1" y="52">A</text>
<text x="200" y="59">RXD1</text>
<text x="200" y="55.5">TXD0</text>
<text x="212.7" y="56">10</text>
<text x="212.7" y="59.5">11</text>
<text x="218.3" y="54.3">PD0(PCINT24/RXD0/T3)</text>
<text x="218.3" y="57.8">PD1(PCINT25/TXD0)</text>
<text x="297.5" y="57.8">PA2(ADC2/PCINT2)</text>
<text x="297.5" y="54.3">PA1(ADC1/PCINT1)</text>
<text x="330" y="59.5">34</text>
<text x="330" y="56">35</text>
<text x="341.1" y="55.5">OENA1</text>
<text x="341.1" y="59">OENA2</text>
<text x="498.1" y="55.5">B</text>
<text x="200" y="62.5">TXD1</text>
<text x="212.7" y="63.1">12</text>
<text x="218.3" y="61.3">PD2(PCINT26/RXD1/INT0)</text>
<text x="218.3" y="64.8">PD3(PCINT27/TXD1/INT1)</text>
<text x="297.5" y="64.8">PA4(ADC4/PCINT4)</text>
<text x="297.5" y="61.3">PA3(ADC3/PCINT3)</text>
<text x="330" y="63.1">33</text>
<text x="498.1" y="62.5">CLK</text>
<text x="200" y="66.1">D0</text>
<text x="200" y="69.6">D1</text>
<text x="212.7" y="66.6">13</text>
<text x="212.7" y="70.1">14</text>
<text x="218.3" y="68.4">PD4(PCINT28/XCK1/OC1B)</text>
<text x="218.3" y="71.9">PD5(PCINT29/OC1A)</text>
<text x="297.5" y="71.9">PA6(ADC6/PCINT6)</text>
<text x="297.5" y="68.4">PA5(ADC5/PCINT5)</text>
<text x="330" y="70.1">31</text>
<text x="330" y="66.6">32</text>
<text x="498.1" y="66.1">LE1</text>
<text x="498.1" y="69.6">DATA</text>
<text x="64.2" y="76.7">RSTAVR</text>
<text x="132" y="77.2">4</text>
<text x="141.1" y="77.2">3</text>
<text x="200" y="73.1">D2</text>
<text x="200" y="76.7">D3</text>
<text x="212.7" y="73.7">15</text>
<text x="212.7" y="77.2">16</text>
<text x="218.3" y="75.4">PD6(PCINT30/OC2B/ICP1)</text>
<text x="297.5" y="75.4">PA7(ADC7/PCINT7)</text>
<text x="330" y="77.2">29</text>
<text x="330" y="73.7">30</text>
<text x="218.3" y="79">PD7(PCINT31/OC2A)</text>
<text x="320.3" y="79">AREF</text>
<text x="132" y="87.8">2</text>
<text x="141.1" y="87.8">1</text>
<text x="196.5" y="87.2">SCL</text>
<text x="212.7" y="87.8">19</text>
<text x="218.3" y="89.5">PC0(PCINT16/SCL)</text>
<text x="293.4" y="89.5">PC7(TOSC2/PCINT23)</text>
<text x="330" y="87.8">26</text>
<text x="196.5" y="94.3">LEDOUT</text>
<text x="196.5" y="90.8">SDA</text>
<text x="212.7" y="91.3">20</text>
<text x="212.7" y="94.8">21</text>
<text x="218.3" y="93.1">PC1(PCINT17/SDA)</text>
<text x="293.4" y="93.1">PC6(TOSC1/PCINT22)</text>
<text x="330" y="94.8">24</text>
<text x="330" y="91.3">25</text>
<text x="196.5" y="97.8">PWRSD</text>
<text x="212.7" y="98.4">22</text>
<text x="218.3" y="96.6">PC2(PCINT18/TCK)</text>
<text x="218.3" y="100.1">PC3(PCINT19/TMS)</text>
<text x="297.3" y="100.1">PC4(TDO/PCINT20)</text>
<text x="298.5" y="96.6">PC5(TDI/PCINT21)</text>
<text x="330" y="98.4">23</text>
<text x="342.9" y="97.8">1WD</text>
<text x="461.1" y="103.1">OENA2</text>
<text x="498.1" y="106.6">B</text>
<text x="498.1" y="103.1">A</text>
<text x="496.4" y="113.7">CLK</text>
<text x="106" y="119.5">1</text>
<text x="109.5" y="117.8">1</text>
<text x="496.4" y="117.2">LE2</text>
<text x="106" y="123">2</text>
<text x="109.5" y="121.3">2</text>
<text x="109.5" y="124.8">3</text>
<text x="117.1" y="124.3">RSTAVR</text>
<text x="496.4" y="120.8">DATA</text>
<text x="106" y="126.6">3</text>
<text x="106" y="130.1">4</text>
<text x="109.5" y="128.3">4</text>
<text x="109.5" y="131.9">5</text>
<text x="117.1" y="131.3">MISO</text>
<text x="117.1" y="127.8">SCK</text>
<text x="106" y="133.6">5</text>
<text x="106" y="137.2">6</text>
<text x="109.5" y="135.4">6</text>
<text x="117.1" y="134.9">MOSI</text>
<text x="310" y="163.6">1</text>
<text x="310" y="167.1">2</text>
<text x="313.5" y="165.4">A0</text>
<text x="333.6" y="167.1">7</text>
<text x="472.3" y="167.1">1</text>
<text x="310" y="170.7">3</text>
<text x="313.5" y="168.9">A1</text>
<text x="313.5" y="172.4">A2</text>
<text x="325.9" y="172.4">SCL</text>
<text x="327" y="168.9">WP</text>
<text x="333.6" y="170.7">6</text>
<text x="342.9" y="173.7">SDA</text>
<text x="342.9" y="170.1">SCL</text>
<text x="457.6" y="173.7">RXD1</text>
<text x="457.6" y="170.1">TXD1</text>
<text x="472.3" y="170.7">2</text>
<text x="475.8" y="168.9">1</text>
<text x="475.8" y="172.4">2</text>
<text x="325.3" y="176">SDA</text>
<text x="333.6" y="174.2">5</text>
<text x="472.3" y="174.2">3</text>
<text x="472.3" y="177.7">4</text>
<text x="475.8" y="176">3</text>
<text x="475.8" y="179.5">4</text>
<text x="24.9" y="191.8">1</text>
<text x="28.4" y="190.1">1</text>
<text x="130.1" y="190.1">3</text>
<text x="133.6" y="191.8">VIN</text>
<text x="24.9" y="195.4">2</text>
<text x="28.4" y="193.6">2</text>
<text x="130.1" y="193.6">2</text>
<text x="133.6" y="195.4">VOUT</text>
<text x="146.7" y="195.4">VOUT</text>
<text x="157.2" y="193.6">4</text>
<text x="317.1" y="227.1">1</text>
<text x="302.4" y="230.1">TXD0</text>
<text x="302.4" y="233.6">RXD0</text>
<text x="317.1" y="230.6">2</text>
<text x="320.6" y="228.9">1</text>
<text x="320.6" y="232.4">2</text>
<text x="317.1" y="234.2">3</text>
<text x="317.1" y="237.7">4</text>
<text x="320.6" y="235.9">3</text>
<text x="320.6" y="239.5">4</text>
<text x="385.2" y="254.8">PWRSD</text>
<text x="457.6" y="256.6">SS</text>
<text x="477.6" y="253.6">1</text>
<text x="477.6" y="257.1">2</text>
<text x="481.1" y="255.3">DAT2</text>
<text x="457.6" y="260.1">MOSI</text>
<text x="477.6" y="260.6">3</text>
<text x="481.1" y="258.9">CD/DAT3</text>
<text x="481.1" y="262.4">CMD</text>
<text x="457.6" y="267.2">SCK</text>
<text x="477.6" y="267.7">5</text>
<text x="481.1" y="269.5">CLX</text>
<text x="493.1" y="269.5">SHELL</text>
<text x="493.1" y="265.9">SHELL</text>
<text x="504.6" y="267.7">12</text>
<text x="504.6" y="264.2">13</text>
<text x="24.9" y="273">1</text>
<text x="28.4" y="271.2">1</text>
<text x="28.4" y="274.7">2</text>
<text x="41.3" y="274.2">TXD1</text>
<text x="159.5" y="270.7">RXD1</text>
<text x="457.6" y="274.2">MISO</text>
<text x="477.6" y="274.7">7</text>
<text x="493.1" y="273">SHELL</text>
<text x="504.6" y="274.7">10</text>
<text x="504.6" y="271.2">11</text>
<text x="24.9" y="276.5">2</text>
<text x="24.9" y="280">3</text>
<text x="28.4" y="278.3">3</text>
<text x="28.4" y="281.8">4</text>
<text x="41.3" y="277.7">GPSTX</text>
<text x="477.6" y="278.3">8</text>
<text x="477.6" y="281.8">9</text>
<text x="481.1" y="276.5">DAT0</text>
<text x="481.1" y="280">DAT1</text>
<text x="493.1" y="276.5">SHELL</text>
<text x="24.9" y="283.6">4</text>
<text x="122.4" y="286.6">GPSTX</text>
<text x="481.1" y="283.6">CD</text>
<text x="207.1" y="321.8">DRV0</text>
<text x="238.8" y="321.8">D0</text>
<text x="261.8" y="321.8">DRV1</text>
<text x="293.5" y="321.8">D1</text>
<text x="360.5" y="323.6">LEDOUT</text>
<text x="159.8" y="334.7">1</text>
<text x="167.7" y="334.2">DRV0</text>
<text x="28.4" y="341.8">1</text>
<text x="156" y="336.1">1</text>
<text x="156" y="339.7">2</text>
<text x="159.5" y="338.2">2</text>
<text x="159.5" y="341.8">3</text>
<text x="167.7" y="341.2">DRV2</text>
<text x="167.7" y="337.7">DRV1</text>
<text x="24.9" y="343.5">1</text>
<text x="24.9" y="347.1">2</text>
<text x="28.4" y="345.3">2</text>
<text x="76.6" y="344.8">1WD</text>
<text x="156" y="343.2">3</text>
<text x="156" y="346.7">4</text>
<text x="159.5" y="345.3">4</text>
<text x="167.7" y="344.8">DRV3</text>
<text x="24.9" y="350.6">3</text>
<text x="28.4" y="348.8">3</text>
<text x="28.4" y="352.4">4</text>
<text x="156" y="350.2">5</text>
<text x="159.5" y="348.8">5</text>
<text x="24.9" y="354.1">4</text>
<text x="207.1" y="357.1">DRV2</text>
<text x="238.8" y="357.1">D2</text>
<text x="261.8" y="357.1">DRV3</text>
<text x="293.5" y="357.1">D3</text>
</g>
<g font-size="3.2" fill="#f00">
<text x="214.8" y="38.4">5</text>
<text x="218.3" y="40.1">VCC</text>
<text x="321.9" y="47.2">VCC</text>
<text x="330" y="45.4">38</text>
<text x="212.7" y="80.7">17</text>
<text x="218.3" y="82.5">VCC</text>
<text x="319.8" y="86">AVCC</text>
<text x="330" y="84.2">27</text>
<text x="325.5" y="165.4">VCC</text>
<text x="333.6" y="163.6">8</text>
<text x="477.6" y="264.2">4</text>
<text x="481.1" y="265.9">VDD</text>
</g>
<g font-size="3.2">
<text x="214.8" y="41.9">6</text>
<text x="330" y="41.9">39</text>
<text x="218.3" y="43.7">GND</text>
<text x="321.3" y="43.7">GND</text>
<text x="475.2" y="53.9">1</text>
<text x="485.9" y="53.9">2</text>
<text x="475.2" y="57.4">3</text>
<text x="485.9" y="57.4">4</text>
<text x="475.2" y="61">5</text>
<text x="475.2" y="64.5">7</text>
<text x="485.9" y="61">6</text>
<text x="485.9" y="64.5">8</text>
<text x="475.2" y="68">9</text>
<text x="475.2" y="71.5">11</text>
<text x="483.9" y="68">10</text>
<text x="483.9" y="71.5">12</text>
<text x="475.2" y="75.1">13</text>
<text x="483.9" y="75.1">14</text>
<text x="321.3" y="82.5">GND</text>
<text x="330" y="80.7">28</text>
<text x="475.2" y="78.6">15</text>
<text x="483.9" y="78.6">16</text>
<text x="212.7" y="84.2">18</text>
<text x="218.3" y="86">GND</text>
<text x="477" y="105.1">1</text>
<text x="487.6" y="105.1">2</text>
<text x="477" y="108.6">3</text>
<text x="477" y="112.1">5</text>
<text x="487.6" y="108.6">4</text>
<text x="487.6" y="112.1">6</text>
<text x="477" y="115.6">7</text>
<text x="477" y="119.2">9</text>
<text x="485.6" y="119.2">10</text>
<text x="487.6" y="115.6">8</text>
<text x="477" y="122.7">11</text>
<text x="485.6" y="122.7">12</text>
<text x="477" y="126.2">13</text>
<text x="477" y="129.8">15</text>
<text x="485.6" y="126.2">14</text>
<text x="485.6" y="129.8">16</text>
<text x="310" y="174.2">4</text>
<text x="313.5" y="176">VSS</text>
<text x="130.1" y="197.1">1</text>
<text x="133.6" y="198.9">GND</text>
<text x="477.6" y="271.2">6</text>
<text x="481.1" y="273">VSS</text>
</g>
<g font-size="1.8">
<text x="125.6" y="27.1">GND</text>
<text x="131.3" y="27.1">OUT</text>
<text x="125.9" y="38.4">OE#</text>
<text x="131.4" y="38.4">GND</text>
</g>
</svg>
